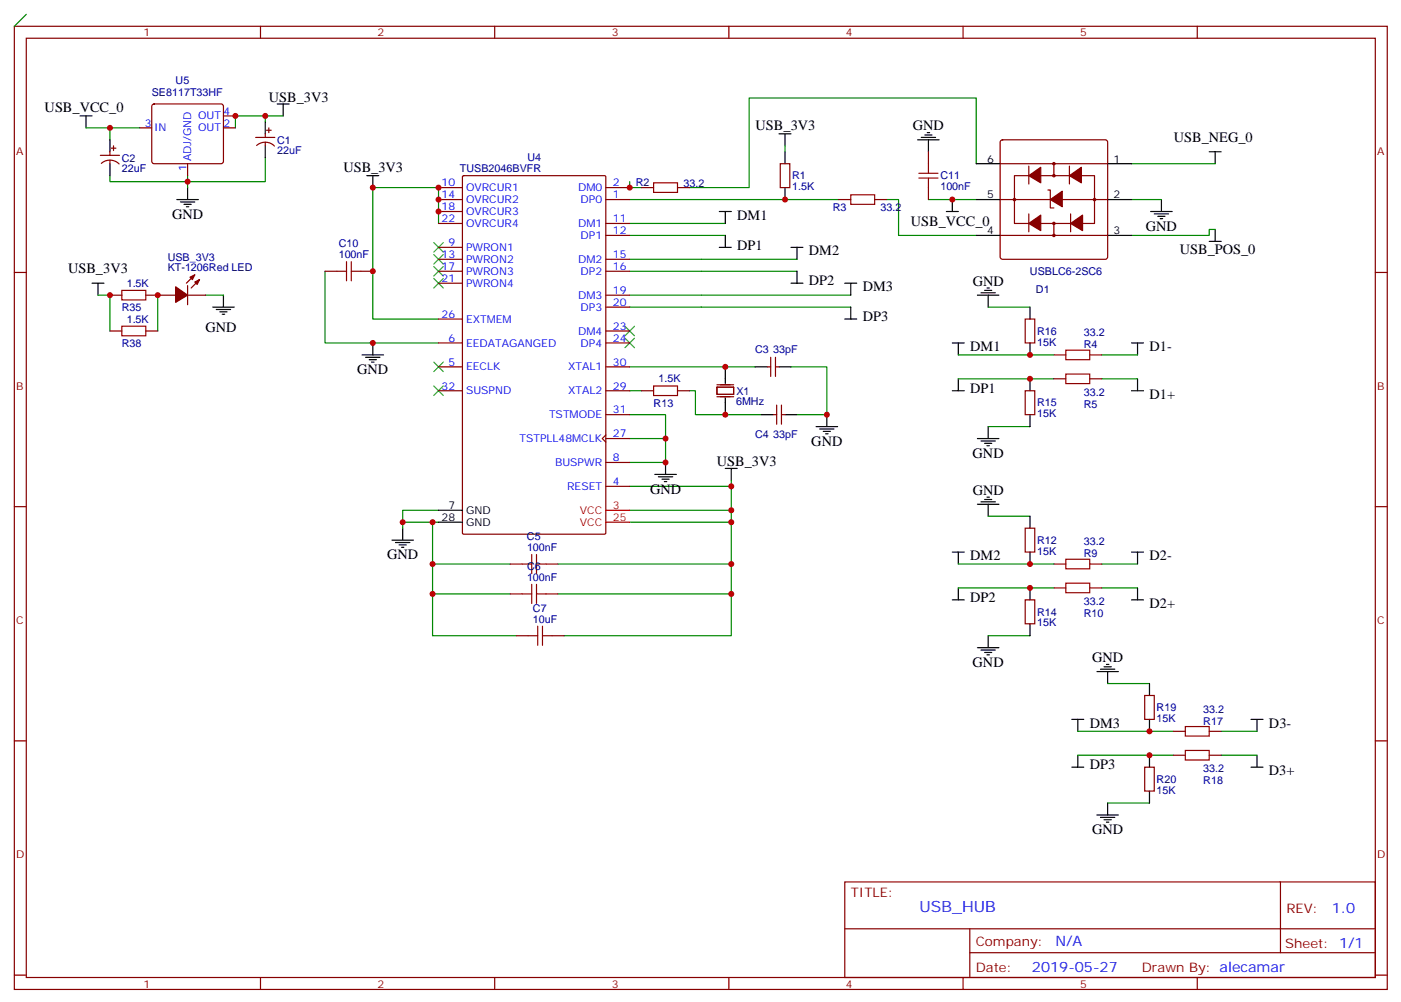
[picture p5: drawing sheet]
<svg xmlns="http://www.w3.org/2000/svg" width="414mm" height="296mm" viewBox="0 0 414 296" stroke-linecap="round" stroke-linejoin="round" font-family="sans-serif">
<g fill="none" stroke="#870000" stroke-width=".35">
<path d="M4.2 7.8h405.4v284.3h-405.4zM7.8 11.3h398.2v277.3h-398.2zM76.9 7.8v3.5M146 7.8v3.5M215.2 7.8v3.5M284.3 7.8v3.5M353.5 7.8v3.5M129.5 58.9h7M129.5 55.4h7M136.6 52l.3-.1h41.6l.3 .1 .1 105.3-.2 .3-41.8 .1-.3-.2zM178.9 58.9h7M178.9 55.4h7"/>
<path d="M189.4 55.4h3.6M200 55.4h3.6M247.6 58.9h3.6M258.2 58.9h3.6M129.5 73h7M129.5 66h7M129.5 76.6h7M129.5 62.4h7M178.9 66h7M178.9 69.5h7M178.9 76.6h7M4.2 80.4h3.6"/>
<path d="M96 80.1h3.5M106.5 80.1h3.6M129.5 80.1h7M129.5 83.6h7M129.5 94.2h7M178.9 80.1h7M178.9 87.1h7M178.9 90.7h7M178.9 97.7h7M406 80.4h3.6M129.5 108.3h7M129.5 101.2h7"/>
<path d="M129.5 115.4h7M178.9 108.3h7M178.9 101.2h7M178.9 115.4h7M189.4 115.4h3.6M200 115.4h3.6M226.5 108.3h1M227.5 105.5v5.6M229 108.3h1M229 105.5v5.6M229.3 119.6v5.6M230.7 119.6v5.6"/>
<path d="M178.9 128.4l-1.1 1.1 1.1 1M178.9 136.5h7M178.9 129.5h7M178.9 122.4h7M228.2 122.4h1.1M230.7 122.4h1.1M4.2 149.6h3.6M178.9 143.6h7M406 149.6h3.6M150.6 166.5h3.6M150.6 175.3h3.6M161.2 166.5h3.5"/>
<path d="M161.2 175.3h3.5M152.4 187.7h3.5M163 187.7h3.5M4.2 218.7h3.6M406 218.7h3.6M249.4 260.3h156.6v28.3h-156.6zM249.4 274.2h156.5M286.3 274.2v14.1M378 260.4v20.9M4.2 287.9h3.6M76.9 288.6v3.5M146 288.6v3.5"/>
<path d="M215.2 288.6v3.5M284.3 288.6v3.5M286.3 281.3h119.6M353.5 288.6v3.5M406 287.9h3.6"/>
</g>
<g fill="none" stroke="#008700" stroke-width=".35">
<path d="M7.8 4.2l-3.6 3.6M25.4 37.7h15.9M32.5 37.7v3.6M78.3 34.2v1.8M83.6 34.2h-14.1v3.5M55.4 51.9v3.5M78.3 46.6v7h-45.8v-1.7M185.9 53.6v1.8h3.5M185.9 58.9h61.7M231.8 43v1.8M261.8 58.9h3.5v10.6h22.9M274.1 58.9h14.1"/>
<path d="M288.2 48.3v-19.4h-67v26.5h-17.6M334.1 58.9h8.8M334.1 48.3h24.7M129.5 66v-10.6h-19.4v38.8h19.4M185.9 69.5h28.2M185.9 66h28.2M185.9 76.6h49.4M358.8 67.7h-1.8v1.8h-22.9M28.9 87.1h3.6v10.6M46.6 87.1v10.6M60.7 87.1h5.3M96 80.1v21.1h33.5"/>
<path d="M185.9 80.1h49.4M185.9 90.7h65.3M185.9 87.1h65.3M291.7 90.7h12.4M185.9 108.3h37.1M185.9 115.4h3.5M203.6 115.4h1.7v7h19.4M233.5 108.3h10.6v14.1h-8.8M282.9 104.8h28.2M282.9 111.8h28.2M325.3 111.8h10.5M325.3 104.8h10.5"/>
<path d="M185.9 129.5h10.6v7h-10.6M185.9 122.4h10.6v7.1M291.7 125.9h12.4M118.9 154.2h10.6M127.7 154.2v12.3h22.9M129.5 150.6h-10.6v5.3M185.9 143.6h30v10.6h-30M185.9 150.6h30M215.9 154.2v12.3h-51.2M215.9 141.8v1.8M291.7 152.4h12.4M127.7 166.5v8.8h22.9"/>
<path d="M127.7 175.3v12.4h24.7M215.9 166.5v8.8h-51.2M215.9 175.3v12.4h-49.4M282.9 166.5h28.2M282.9 173.6h28.2M325.3 173.6h10.5M325.3 166.5h10.5M291.7 187.7h12.4M318.2 215.9h28.2M327 201.8h12.4M360.5 215.9h10.6M318.2 223h28.2"/>
<path d="M327 237.1h12.4M360.5 223h10.6"/>
</g>
<g fill="none" stroke="#3c3" stroke-width=".35">
<path d="M128.1 71.6l2.8 2.8M128.1 75.1l2.8 2.9M128.1 78.7l2.8 2.8M130.9 71.6l-2.8 2.8M130.9 75.1l-2.8 2.9M130.9 78.7l-2.8 2.8M128.1 82.2l2.8 2.8M130.9 82.2l-2.8 2.8M184.5 96.3l2.8 2.8M184.5 99.8l2.8 2.9M187.3 96.3l-2.8 2.8M187.3 99.8l-2.8 2.9"/>
<path d="M128.1 106.9l2.8 2.8M128.1 113.9l2.8 2.9M130.9 106.9l-2.8 2.8M130.9 113.9l-2.8 2.9"/>
</g>
<g fill="none" stroke="#000" stroke-width=".35">
<path d="M23.6 34.2h3.6M25.4 34.2v3.5M81.8 30.7h3.6M83.6 30.7v3.5M230 39.5h3.5M231.8 39.5v3.5M273 39.9h2.2M273.8 39.2h.7M52.2 58.9h6.4M53.3 59.6h4.2M55.4 55.4v3.5M108.3 51.9h3.5"/>
<path d="M110.1 51.9v3.5M270.9 41.3h6.4M272 40.6h4.2M274.1 41.3v3.5M281.2 58.9v3.5M342.9 58.9v3.5M357 44.8h3.5M358.8 44.8v3.5M54.3 60.3h2.1M55 61h.7M212.4 62.4h3.5M212.4 73h3.5"/>
<path d="M214.1 62.4v3.6M214.1 69.5v3.5M233.5 73h3.6M235.3 73v3.6M279.4 62.4h3.5M339.7 62.4h6.4M340.8 63.1h4.2M341.8 63.9h2.2M342.5 64.6h.8M357 71.3h3.5M358.8 67.7v3.6M27.2 83.6h3.5"/>
<path d="M28.9 83.6v3.5M62.8 90.7h6.3M63.9 91.4h4.2M64.9 92.1h2.1M65.6 92.8h.7M66 87.1v3.6M233.5 83.6h3.6M235.3 80.1v3.5M249.4 83.6h3.5M249.4 94.2h3.5M251.2 83.6v3.5M251.2 90.7v3.5"/>
<path d="M288.6 87.1h6.3M289.6 86.4h4.3M290.7 85.7h2.1M291.4 85h.7M291.7 87.1v3.6M106.9 104.8h6.3M107.9 105.5h4.3M109 106.2h2.1M109.7 106.9h.7M110.1 101.2v3.6M223 108.3h3.5M230 108.3h3.5"/>
<path d="M281.2 101.2h3.5M281.2 115.4h3.5M282.9 101.2v3.6M282.9 111.8v3.6M334.1 101.2h3.5M334.1 115.4h3.5M335.8 101.2v3.6M335.8 111.8v3.6M196.5 136.5v3.6M214.1 138.3h3.6M215.9 138.3v3.5M224.7 122.4h3.5"/>
<path d="M231.8 122.4h3.5M240.9 125.9h6.4M242 126.6h4.2M243.1 127.4h2.1M243.8 128.1h.7M244.1 122.4v3.5M288.6 129.5h6.3M289.6 130.2h4.3M290.7 130.9h2.1M291.4 131.6h.7M291.7 125.9v3.6M115.7 159.5h6.4"/>
<path d="M118.9 155.9v3.6M129.5 150.6h7M129.5 154.2h7M193.3 140.1h6.4M194.4 140.8h4.2M195.4 141.5h2.2M196.1 142.2h.7M288.6 148.9h6.3M289.6 148.2h4.3M290.7 147.5h2.1M291.4 146.8h.7M291.7 148.9v3.5"/>
<path d="M116.8 160.2h4.2M117.8 160.9h2.1M118.5 161.6h.7M281.2 163h3.5M281.2 177.1h3.5M282.9 163v3.5M282.9 173.6v3.5M334.1 163h3.5M334.1 177.1h3.5M335.8 163v3.5M335.8 173.6v3.5M288.6 191.2h6.3"/>
<path d="M289.6 191.9h4.3M290.7 192.6h2.1M291.4 193.3h.7M291.7 187.7v3.5M323.8 198.3h6.4M324.9 197.6h4.2M326 196.8h2.1M326.7 196.1h.7M327 198.3v3.5M316.4 212.4h3.6M318.2 212.4v3.5M369.4 212.4h3.5"/>
<path d="M371.1 212.4v3.5M316.4 226.5h3.6M318.2 223v3.5M327 237.1v3.5M369.4 226.5h3.5M371.1 223v3.5M323.8 240.6h6.4M324.9 241.3h4.2M326 242h2.1M326.7 242.7h.7"/>
</g>
<path d="M178.9 150.6h7M178.9 154.2h7" fill="none" stroke="#f00" stroke-width=".35"/>
<g fill="none" stroke="#a10000" stroke-width=".35">
<path d="M193 54h7v2.8h-7zM251.2 57.5h7v2.8h-7zM102.3 77.3v5.6M103.7 77.3v5.6M99.5 80.1h2.8M103.7 80.1h2.8M193 113.9h7v2.9h-7zM154.2 166.5h2.8M154.2 175.3h2.8M157 163.7v5.6M157 172.5v5.7M158.4 166.5h2.8"/>
<path d="M158.4 163.7v5.6M158.4 172.5v5.7M158.4 175.3h2.8M155.9 187.7h2.8M158.7 184.9v5.6M160.2 187.7h2.8M160.2 184.9v5.6"/>
</g>
<path d="M295.5 41.5l.5-.2h30.3l.5 .2 .2 .5v33.8l-.2 .5-.5 .3h-30.3l-.5-.3-.2-.5v-33.8z" fill="#fff" stroke="#870000" stroke-width=".35"/>
<g fill="none" stroke="#000" stroke-width=".35">
<path d="M78.3 36v3.5M32.5 41.3v3.5M32.5 48.3v3.6M78.3 43v3.6M231.8 44.8v3.5M231.8 55.4v3.5M288.2 48.3h7.1M288.2 58.9h7.1M327 48.3h7.1M327 58.9h7.1M288.2 69.5h7.1M327 69.5h7.1"/>
<path d="M304.1 90.7v3.5M214.1 108.3v4.9M214.1 117.5v4.9M304.1 101.2v3.6M304.1 111.8v3.6M304.1 122.4v3.5M304.1 152.4v3.5M304.1 163v3.5M304.1 173.6v3.5M304.1 184.1v3.6M339.4 201.8v3.5M339.4 212.4v3.5"/>
<path d="M339.4 223v3.5M339.4 233.5v3.6"/>
</g>
<g fill="none" stroke="#870000" stroke-width=".35">
<path d="M41.3 37.7h3.5M45 30.9l.5-.2h19.8l.5 .2 .2 .5v16.2l-.3 .5-.4 .2h-19.8l-.5-.2-.2-.5v-16.2zM66 37.7h3.5M66 34.2h3.5M78.3 39.5v1.1M78.7 38.5h1.4M79.4 37.7v1.5M29.6 45.9h5.7M29.9 48.2a3.8 3.8 0 0 1 5.3 .2M32.5 44.8v1.1M32.5 47.3v1M32.8 43.7h1.4"/>
<path d="M33.5 43v1.4M55.4 48.3v3.6M75.5 40.6h5.6M75.8 43a3.8 3.8 0 0 1 5.2 .1M78.3 42v1M230.4 48.3h2.8v7.1h-2.8zM274.1 44.8v3.5M274.1 55.4v3.5M295.3 48.3h31.7M295.3 58.9h31.7M299.5 51.9h23.6v14.1h-23.6zM303.7 49v5.3"/>
<path d="M309.4 56.1h.7v5.3h1M311.1 48.3v3.6M315.7 49v5.3M295.3 69.5h31.7M303.7 63.1v5.3M311.1 66v3.5M316.1 63.1v5.3M32.5 87.1h3.5M32.5 97.7h3.5M43 87.1h8.9M43 97.7h3.6M55.4 84.3v5.7"/>
<path d="M55.4 87.1h5.3M57.5 81.1l-2.5 2.5M58.9 82.5l-2.5 2.5M302.7 94.2h2.8v7h-2.8zM211.7 114.3h4.9v2.1h-4.9zM211.7 117.1h4.9M211.7 113.6h4.9M302.7 115.4h2.8v7h-2.8zM311.1 104.8h3.6M311.1 111.8h3.6M321.7 104.8h3.6M321.7 111.8h3.6"/>
<path d="M302.7 155.9h2.8v7.1h-2.8zM302.7 177.1h2.8v7h-2.8zM311.1 166.5h3.6M311.1 173.6h3.6M321.7 166.5h3.6M321.7 173.6h3.6M338 205.3h2.8v7.1h-2.8zM346.4 215.9h3.6M357 215.9h3.5M338 226.5h2.8v7h-2.8zM346.4 223h3.6M357 223h3.5"/>
<circle cx="299.5" cy="58.9" r=".35"/>
<circle cx="311.2" cy="48.3" r=".35"/>
<circle cx="311.2" cy="51.9" r=".35"/>
<circle cx="323.1" cy="58.9" r=".35"/>
<circle cx="311.2" cy="66" r=".35"/>
<circle cx="311.2" cy="69.5" r=".35"/>
</g>
<g fill="#870000" stroke="#870000" stroke-width=".35">
<path d="M310.1 58.9l3.5-2.5v4.6z"/>
<path d="M315.7 51.9l3.6-2.5v4.6z"/>
<path d="M303.7 51.9l3.6-2.5v4.6z"/>
<path d="M316.1 66l3.5-2.5v4.6z"/>
<path d="M303.7 66l3.6-2.5v4.6z"/>
<path d="M57.5 83.3l1.4-.8-.7 1.5z"/>
<path d="M56.1 81.8l1.4-.7-.7 1.4z"/>
<path d="M51.9 84.7l3.5 2.4-3.5 2.2z"/>
</g>
<path d="M271.3 52.6h5.6M271.3 51.2h5.6M274.1 48.3v2.9M274.1 52.6v2.8M36 85.7h7v2.8h-7zM36 96.3h7v2.8h-7zM314.7 103.4h7v2.8h-7zM314.7 110.4h7v2.8h-7zM314.7 165.1h7v2.8h-7zM314.7 172.2h7v2.8h-7zM350 214.5h7v2.8h-7zM350 221.5h7v2.9h-7z" fill="none" stroke="#a10000" stroke-width=".35"/>
<g fill="#c00">
<circle cx="46.6" cy="87.1" r=".88"/>
<circle cx="32.5" cy="87.1" r=".88"/>
<circle cx="339.4" cy="215.9" r=".88"/>
<circle cx="339.4" cy="223" r=".88"/>
<circle cx="214.1" cy="122.4" r=".88"/>
<circle cx="214.1" cy="108.3" r=".88"/>
<circle cx="304.1" cy="104.8" r=".88"/>
<circle cx="304.1" cy="173.6" r=".88"/>
<circle cx="78.3" cy="34.2" r=".88"/>
<circle cx="55.4" cy="53.6" r=".88"/>
<circle cx="69.5" cy="34.2" r=".88"/>
<circle cx="32.5" cy="37.7" r=".88"/>
<circle cx="281.2" cy="58.9" r=".88"/>
<circle cx="129.5" cy="62.4" r=".88"/>
<circle cx="215.9" cy="175.3" r=".88"/>
<circle cx="215.9" cy="154.2" r=".88"/>
<circle cx="127.7" cy="154.2" r=".88"/>
<circle cx="196.5" cy="129.5" r=".88"/>
<circle cx="196.5" cy="136.5" r=".88"/>
<circle cx="215.9" cy="150.6" r=".88"/>
<circle cx="118.9" cy="154.2" r=".88"/>
<circle cx="215.9" cy="143.6" r=".88"/>
<circle cx="127.7" cy="166.5" r=".88"/>
<circle cx="215.9" cy="166.5" r=".88"/>
<circle cx="127.7" cy="175.3" r=".88"/>
<circle cx="185.9" cy="55.4" r=".88"/>
<circle cx="129.5" cy="55.4" r=".88"/>
<circle cx="231.8" cy="58.9" r=".88"/>
<circle cx="129.5" cy="58.9" r=".88"/>
<circle cx="110.1" cy="101.2" r=".88"/>
<circle cx="110.1" cy="55.4" r=".88"/>
<circle cx="110.1" cy="80.1" r=".88"/>
<circle cx="244.1" cy="122.4" r=".88"/>
<circle cx="304.1" cy="166.5" r=".88"/>
<circle cx="304.1" cy="111.8" r=".88"/>
</g>
<text font-size="4.6" fill="#00f" x="271.5" y="269.4">USB_HUB</text>
<g font-size="4.2">
<text x="79.4" y="30">USB_3V3</text>
<text x="13.2" y="33.1">USB_VCC_0</text>
<text x="223.1" y="38.4">USB_3V3</text>
<text x="269.5" y="38.5">GND</text>
<text x="346.6" y="41.9">USB_NEG_0</text>
<text x="101.4" y="50.7">USB_3V3</text>
<text x="50.8" y="64.6">GND</text>
<text x="217.7" y="64.8">DM1</text>
<text x="268.9" y="66.6">USB_VCC_0</text>
<text x="338.3" y="68.1">GND</text>
<text x="217.7" y="73.7">DP1</text>
<text x="238.8" y="75.4">DM2</text>
<text x="348.3" y="75.1">USB_POS_0</text>
<text x="20.1" y="80.7">USB_3V3</text>
<text x="238.8" y="84.2">DP2</text>
<text x="254.7" y="86">DM3</text>
<text x="287.2" y="84.4">GND</text>
<text x="254.7" y="94.8">DP3</text>
<text x="60.7" y="98">GND</text>
<text x="286.5" y="103.6">DM1</text>
<text x="339.4" y="103.6">D1-</text>
<text x="105.5" y="110.4">GND</text>
<text x="286.5" y="116">DP1</text>
<text x="339.4" y="117.7">D1+</text>
<text x="239.5" y="131.6">GND</text>
<text x="211.7" y="137.6">USB_3V3</text>
<text x="287.2" y="135.1">GND</text>
<text x="191.9" y="145.7">GND</text>
<text x="287.2" y="146.1">GND</text>
<text x="114.3" y="165.1">GND</text>
<text x="286.5" y="165.4">DM2</text>
<text x="339.4" y="165.4">D2-</text>
<text x="286.5" y="177.7">DP2</text>
<text x="339.4" y="179.5">D2+</text>
<text x="287.2" y="196.8">GND</text>
<text x="322.4" y="195.5">GND</text>
<text x="321.7" y="214.8">DM3</text>
<text x="374.7" y="214.8">D3-</text>
<text x="321.7" y="227.1">DP3</text>
<text x="374.7" y="228.9">D3+</text>
<text x="322.4" y="246.2">GND</text>
</g>
<g font-size="4.2" fill="#00f">
<text x="393.2" y="269.6">1.0</text>
<text x="311.6" y="279.2">N/A</text>
<text x="304.7" y="287">2019-05-27</text>
</g>
<g font-size="3.9" fill="#800">
<text x="251.2" y="264.9">TITLE:</text>
<text x="379.8" y="269.6">REV:</text>
<text x="288.1" y="279.1">Company:</text>
<text x="379.5" y="279.8">Sheet: 1/1</text>
<text x="288.1" y="286.8">Date:</text>
<text x="337.1" y="286.9">Drawn By: alecamar</text>
</g>
<g font-size="3.2" fill="#800">
<text x="42.3" y="10.8">1</text>
<text x="111.5" y="10.8">2</text>
<text x="180.6" y="10.8">3</text>
<text x="249.8" y="10.8">4</text>
<text x="318.9" y="10.8">5</text>
<text x="4.8" y="45.9">A</text>
<text x="406.6" y="45.9">A</text>
<text x="4.8" y="115">B</text>
<text x="406.6" y="115">B</text>
<text x="4.8" y="184.1">C</text>
<text x="406.6" y="184.1">C</text>
<text x="4.8" y="253.3">D</text>
<text x="406.6" y="253.3">D</text>
<text x="42.3" y="291.6">1</text>
<text x="111.5" y="291.6">2</text>
<text x="180.6" y="291.6">3</text>
<text x="249.8" y="291.6">4</text>
<text x="318.9" y="291.6">5</text>
</g>
<g font-size="3.2" fill="#000080">
<text x="44.8" y="28.4">SE8117T33HF</text>
<text x="51.9" y="24.8">U5</text>
<text x="36" y="47.7">C2</text>
<text x="81.8" y="45.6">22uF</text>
<text x="81.8" y="42.5">C1</text>
<text x="155.7" y="47.6">U4</text>
<text x="36" y="50.9">22uF</text>
<text x="135.8" y="50.8">TUSB2046BVFR</text>
<text x="233.9" y="53">R1</text>
<text x="277.6" y="53">C11</text>
<text x="187.7" y="54.8">R2</text>
<text x="201.8" y="55.2">33.2</text>
<text x="233.9" y="56.2">1.5K</text>
<text x="277.6" y="56.2">100nF</text>
<text x="245.9" y="62.3">R3</text>
<text x="260" y="62.3">33.2</text>
<text x="49.5" y="76.9">USB_3V3</text>
<text x="100" y="76.2">100nF</text>
<text x="100" y="73">C10</text>
<text x="49.5" y="80.1">KT-1206Red LED</text>
<text x="304.1" y="81.3">USBLC6-2SC6</text>
<text x="37.4" y="84.7">1.5K</text>
<text x="305.9" y="86.6">D1</text>
<text x="36" y="91.9">R35</text>
<text x="37.4" y="95.2">1.5K</text>
<text x="306.2" y="98.8">R16</text>
<text x="320" y="99.3">33.2</text>
<text x="36" y="102.5">R38</text>
<text x="223" y="104.2">C3</text>
<text x="228.2" y="104.2">33pF</text>
<text x="306.2" y="102">15K</text>
<text x="320" y="102.8">R4</text>
<text x="194.4" y="112.9">1.5K</text>
<text x="217.3" y="119.7">6MHz</text>
<text x="217.4" y="116.5">X1</text>
<text x="306.2" y="120">R15</text>
<text x="320" y="116.9">33.2</text>
<text x="193" y="120.1">R13</text>
<text x="306.2" y="123.2">15K</text>
<text x="320" y="120.4">R5</text>
<text x="223" y="129.3">C4</text>
<text x="228.2" y="129.3">33pF</text>
<text x="155.6" y="159.5">C5</text>
<text x="306.2" y="160.6">R12</text>
<text x="320" y="161">33.2</text>
<text x="155.6" y="162.6">100nF</text>
<text x="306.2" y="163.8">15K</text>
<text x="320" y="164.5">R9</text>
<text x="155.6" y="171.4">100nF</text>
<text x="155.6" y="168.3">C6</text>
<text x="320" y="178.7">33.2</text>
<text x="157.4" y="183.8">10uF</text>
<text x="157.4" y="180.6">C7</text>
<text x="306.2" y="184.9">15K</text>
<text x="306.2" y="181.7">R14</text>
<text x="320" y="182.2">R10</text>
<text x="341.5" y="210">R19</text>
<text x="341.5" y="213.2">15K</text>
<text x="355.2" y="210.4">33.2</text>
<text x="355.3" y="213.9">R17</text>
<text x="341.5" y="231.1">R20</text>
<text x="355.2" y="228">33.2</text>
<text x="355.3" y="231.6">R18</text>
<text x="341.5" y="234.3">15K</text>
</g>
<g font-size="3.2" fill="#00f">
<text x="58.5" y="35.3">OUT</text>
<text x="66" y="33.9">4</text>
<text x="42.8" y="37.4">3</text>
<text x="45.5" y="38.8">IN</text>
<text x="58.5" y="38.8">OUT</text>
<text x="66" y="37.4">2</text>
<text x="56.4" y="47.6" transform="rotate(-90 56.4 47.6)">ADJ/GND</text>
<text x="55" y="50.3" transform="rotate(-90 55 50.3)">1</text>
<text x="130.4" y="55">10</text>
<text x="130.4" y="58.6">14</text>
<text x="137.6" y="56.4">OVRCUR1</text>
<text x="137.6" y="60">OVRCUR2</text>
<text x="170.7" y="56.4">DM0</text>
<text x="171.4" y="60">DP0</text>
<text x="181" y="58.6">1</text>
<text x="181" y="55">2</text>
<text x="130.4" y="62.1">18</text>
<text x="130.4" y="65.6">22</text>
<text x="137.6" y="63.5">OVRCUR3</text>
<text x="181" y="65.6">11</text>
<text x="137.6" y="67">OVRCUR4</text>
<text x="170.7" y="67">DM1</text>
<text x="171.4" y="70.6">DP1</text>
<text x="181" y="69.1">12</text>
<text x="130.4" y="76.2">13</text>
<text x="132.4" y="72.7">9</text>
<text x="137.6" y="74.1">PWRON1</text>
<text x="137.6" y="77.6">PWRON2</text>
<text x="170.7" y="77.6">DM2</text>
<text x="181" y="76.2">15</text>
<text x="130.4" y="79.7">17</text>
<text x="130.4" y="83.3">21</text>
<text x="137.6" y="81.1">PWRON3</text>
<text x="171.4" y="81.1">DP2</text>
<text x="181" y="79.7">16</text>
<text x="137.6" y="84.7">PWRON4</text>
<text x="170.7" y="88.2">DM3</text>
<text x="181" y="86.8">19</text>
<text x="130.4" y="93.8">26</text>
<text x="137.6" y="95.2">EXTMEM</text>
<text x="171.4" y="91.7">DP3</text>
<text x="181" y="90.3">20</text>
<text x="132.4" y="100.9">6</text>
<text x="170.7" y="98.8">DM4</text>
<text x="181" y="97.4">23</text>
<text x="181" y="100.9">24</text>
<text x="132.4" y="107.9">5</text>
<text x="137.6" y="102.3">EEDATAGANGED</text>
<text x="171.4" y="102.3">DP4</text>
<text x="181" y="107.9">30</text>
<text x="137.6" y="109.4">EECLK</text>
<text x="167.7" y="109.4">XTAL1</text>
<text x="130.4" y="115">32</text>
<text x="137.6" y="116.4">SUSPND</text>
<text x="167.7" y="116.4">XTAL2</text>
<text x="181" y="115">29</text>
<text x="162.1" y="123.5">TSTMODE</text>
<text x="181" y="122.1">31</text>
<text x="153.4" y="130.5">TSTPLL48MCLK</text>
<text x="181" y="129.1">27</text>
<text x="163.9" y="137.6">BUSPWR</text>
<text x="181" y="136.2">8</text>
<text x="181" y="143.2">4</text>
<text x="167.5" y="144.6">RESET</text>
</g>
<g font-size="3.2">
<text x="291.5" y="48">6</text>
<text x="328.8" y="48">1</text>
<text x="291.5" y="58.6">5</text>
<text x="328.8" y="58.6">2</text>
<text x="291.5" y="69.1">4</text>
<text x="328.8" y="69.1">3</text>
<text x="130.4" y="153.8">28</text>
<text x="132.4" y="150.3">7</text>
<text x="137.6" y="151.7">GND</text>
<text x="137.6" y="155.2">GND</text>
</g>
<g font-size="3.2" fill="#f00">
<text x="171.2" y="151.7">VCC</text>
<text x="171.2" y="155.2">VCC</text>
<text x="181" y="150.3">3</text>
<text x="181" y="153.8">25</text>
</g>
</svg>
